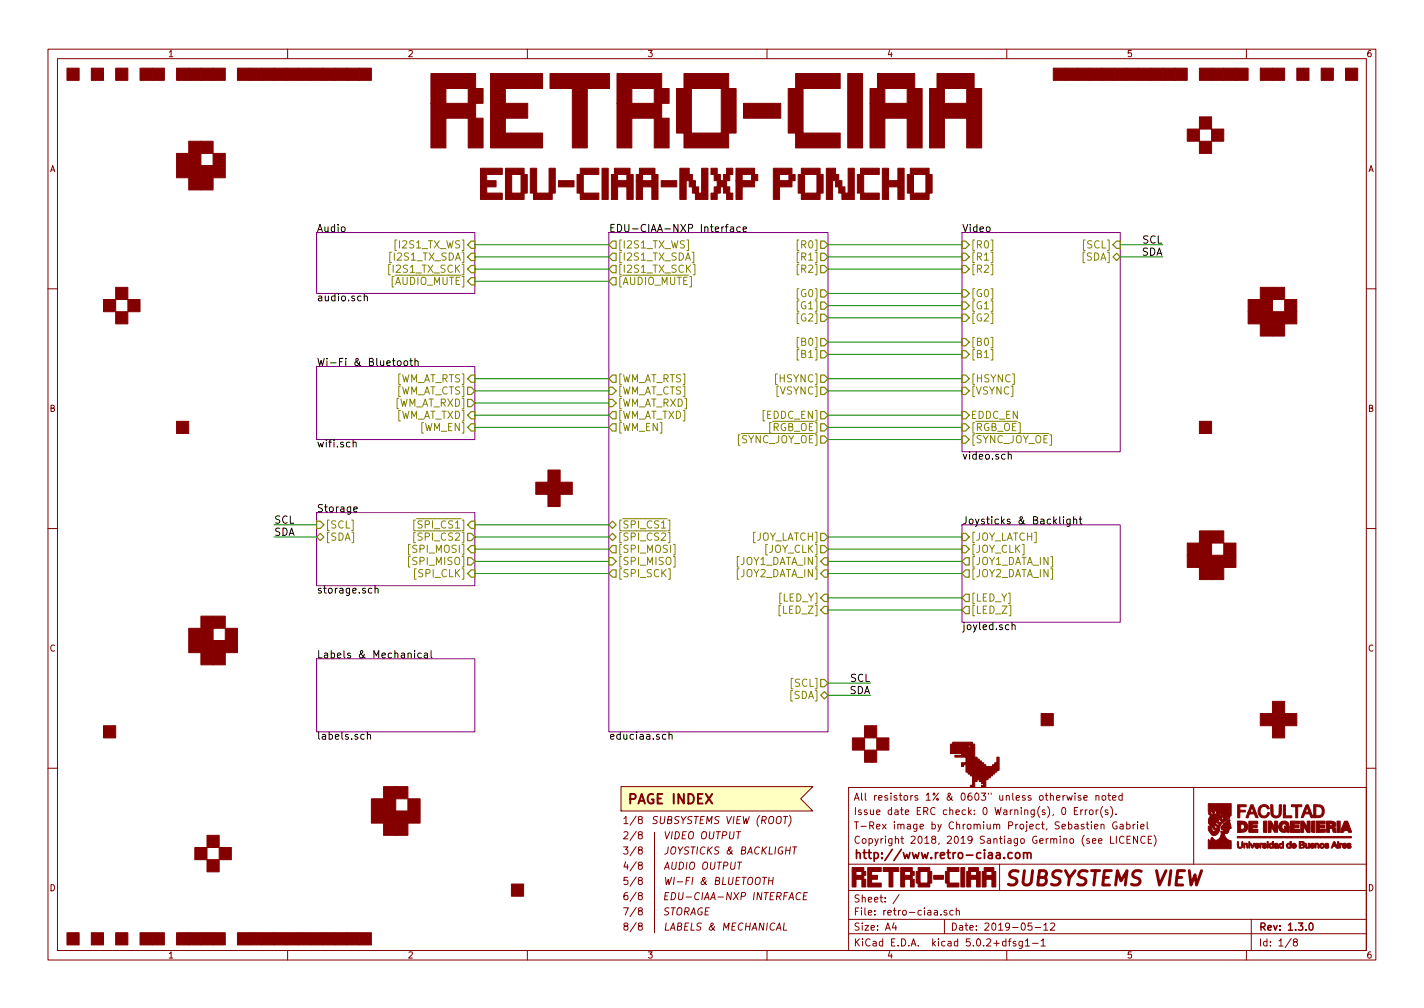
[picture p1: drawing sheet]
<svg xmlns="http://www.w3.org/2000/svg" width="297mm" height="210mm" viewBox="0 0 297 210" stroke-linecap="round" stroke-linejoin="round" font-family="sans-serif">
<g fill="none" stroke="#840000" stroke-width=".21">
<path d="M10 10.3h277v189.9h-277zM12 12.2h273v186.1h-273zM60 10.3v1.9M110 10.3v1.9M160 10.3v1.9M210 10.3v1.9M260 10.3v1.9M10 60.2h2M285 60.2h2M10 110.3h2M285 110.3h2M10 160.2h2"/>
<path d="M129.5 164.1h40l-2.5 2.5 2.5 2.6h-40zM136.5 173.6v21M165.4 176.7h.8M177 164.3h108v34h-108zM222.5 165.9l.3 1 .3-.7 .3 .7 .3-1M224.1 169.1h.5M224.2 165.4v.2M224.2 165.9v1M224.8 168.4h-.7v1.5h.7M225.5 166l-.4-.1-.2 .2v.3l.6 .1v.3h-.6M225.5 168.9v1M225.9 168.9l-.4 .3"/>
<path d="M226.1 166.4l.7-.1-.1-.3-.4-.1-.2 .2 .1 .7h.5M226.4 168.9v1M226.8 168.9l-.4 .3M227.3 169.1l.2-.2 .4 .2 .1 .5-.1 .2-.4 .1-.2-.1zM228.3 172.4l.7-.1v-.3l-.5-.1-.2 .2 .1 .7h.6M228.6 166.1l.2-.2 .4 .1v.9M228.6 165.9v1M228.7 168.9v1M229.1 168.9l-.4 .3M229.7 172.1l.2-.2 .3 .1 .1 .9M229.7 171.9v1M229.9 166.1l.2-.2 .5 .2 .1 .5-.2 .2-.4 .1-.2-.1z"/>
<path d="M230 168.2a1.71 1.71 0 0 0 0 2.3M231.1 169l-.4-.1-.2 .2 .1 .3 .5 .1v.3h-.6M231.1 165.9h.5M231.3 165.4v1.3l.3 .2M231.6 168.2a1.71 1.71 0 0 1 0 2.3M231.6 174.4v1.5h.8M232.1 166.4l.7-.1-.1-.3-.4-.1-.2 .2 .1 .7h.5M232.8 169.8v.1M232.9 174.4v1.5M232.9 171.5a.69 .69 0 0 0-.8 .7 .69 .69 0 0 0 .9 .6v-.5h-.3M233.7 172h.5l.1 .9M234.1 166l-.4-.1-.3 .3 .1 .6 .2 .1 .4-.1"/>
<path d="M234.1 165.4v1.5M234.3 172.3l-.5 .1-.2 .2 .2 .3 .5-.1M234.4 174.6a.59 .59 0 0 0-.7 0 .59 .59 0 0 0-.2 .7 .56 .56 0 0 0 .3 .5 .56 .56 0 0 0 .6 0M235 172l.4-.1 .3 .3v.6l-.3 .1-.4-.1M235 171.4v1.5M235.1 175.1h.5M235.8 174.4h-.7v1.5h.7M236.4 171.9v1M236.8 171.9l-.4 .3M237.3 171.4v.2M237.3 174.4v1.5l-.9-1.5v1.5M237.3 171.9v1"/>
<path d="M237.9 172.4l.8-.1-.1-.3-.4-.1-.3 .2 .1 .7h.6M238.9 174.6a.59 .59 0 0 0-.8 0 .59 .59 0 0 0-.2 .7 .56 .56 0 0 0 .3 .5 .56 .56 0 0 0 .7 0M239.3 171.4v1.3l.2 .2M239.5 175.1h.5M240.2 174.4h-.7v1.5h.7M240.7 174.2a1.71 1.71 0 0 1 0 2.3M249 164.3v16M285 160.2h2M60 198.3v1.9M110 198.3v1.9M138.7 186.9h.5M138.8 183l.2 1.5 .4-1.1 .1 1.1 .6-1.5"/>
<path d="M139.5 186.2h-.7l-.2 1.5h.7M160 198.3v1.9M160.4 183.7h.8M161.3 183l-.2 1.5M163.6 192.5l-.2 1.5h.7M167.6 186.9h.5M168.4 186.2h-.7l-.2 1.5h.7M177 194.8h108M177 191.8h108M177 185.7h108M177 180.3h108M186.5 192.5l-.4 1h1"/>
<path d="M186.8 193v1M187.6 186.6l-1.3 1.9M196.3 190.7v.2M197 191.8v3M197.5 190l-.4-.1-.2 .2 .1 .2 .5 .1v.4h-.6M198.8 190l-.4-.1-.3 .3 .1 .5 .2 .2 .4-.1M199.5 190l.2-.1 .4 .1v.9M199.5 189.4v1.5M210 198.3v1.9M210.3 196.3h.6M210.9 195.8l-.4 .3v1.2M211.9 196.4l-.4-.1-.2 .2 .1 .3 .5 .1v.4h-.6"/>
<path d="M213.3 196.3v1.3l-.3 .2h-.4M213.3 196.4l-.5-.1-.3 .3 .1 .6 .2 .1h.5M213.9 196.3l.4-.5v1.5M213.9 197.3h.9M215.2 192.5h-.7l-.1 .7h.8l.1 .2-.1 .5-.2 .1-.6-.1M215.4 196.8h1.1M215.9 193.5h1.2M217.2 196.3l.4-.5v1.5M217.2 197.3h.8M217.7 193l.5-.5v1.5M217.7 194h.9M219.2 192.7l.5-.2 .3 .5-.9 1h.9"/>
<path d="M260 198.3v1.9M261 191.8v6.5M269.3 195.8l-1.2 1.9M270.1 196.5l-.3-.4 .3-.3h.3l.2 .3v.2l-.7 .2-.1 .3v.4l.3 .1h.3l.2-.3v-.2l-.2-.3"/>
</g>
<path d="M273.2 192.7l.3-.2a.86 .86 0 0 1-.1 1.5l-.2-.1-.2-.4z" fill="none" stroke="#840000" stroke-width=".3"/>
<path d="M209.5 178.9v.2M211.1 177.9l-.5-.1-.3 .4 .1 .8h.7M211.9 178l.2-.2 .5 .2 .2 .7-.2 .3-.5 .1-.2-.2zM213.5 178l.3-.2 .4 .1 .1 1.2M213.5 177.8v1.3M214.3 178.1l.3-.3 .4 .1 .1 1.2" fill="none" stroke="#840000" stroke-width=".36"/>
<g fill="#840000" stroke="#840000" stroke-width=".21">
<path d="M255.3 171.7l.5-.1-.1-.1 .1-.2 .7-.3 .1 .2-.6 .3 .2 .4 .1-.4h.2l.1 .2a.9 .9 0 0 1 .1 1.1l-.3 .3a.7 .7 0 0 1-1 .7v.1a1.75 1.75 0 0 0 1.4 1.5v1.6h-4.8l.1-1.9 .2 .2 .4 .1-.1-.5 .3-.2a.93 .93 0 0 0 1 .6 .93 .93 0 0 0 .8-.9v-1.1l.4 .1 .2-.2a.57 .57 0 0 1-.6-.5 .57 .57 0 0 1 .4-.6z"/>
<path d="M258.2 175.5l.1 .2v.6a.34 .34 0 0 0 .4 .5 .34 .34 0 0 0 .3-.5l.1-.8a.79 .79 0 0 1 .1 1 .79 .79 0 0 1-1 .3l-.1-.7z"/>
<path d="M261.8 176a.45 .45 0 0 1 .6-.1 .45 .45 0 0 1 .2 .6h-.6l.3 .3 .3-.2a.47 .47 0 0 1-.7 .4 .47 .47 0 0 1-.1-.8h.6h-.6z"/>
<path d="M262.8 175.9h.5a.53 .53 0 0 1 .8 .3h-.5l.6 .2a.41 .41 0 0 1-.4 .6 .41 .41 0 0 1-.5-.4l.7 .1-.7-.6a.67 .67 0 0 0-.4 .8l-.1-.1z"/>
<path d="M264.8 176l.5-.1 .1-.3 .3-.1v1.4a.67 .67 0 0 1-1.1-.5h.3l.1 .3 .4-.1v-.4l-.2-.1-.3 .1v.2h-.3z"/>
<path d="M265.8 176a.49 .49 0 0 1 .7-.1 .49 .49 0 0 1 .1 .7l.2 .3-.3 .1a.62 .62 0 0 1-.8-.3h.5l.2-.2-.7 .2 .2-.3 .4-.2-.4 .1z"/>
<path d="M266.8 176.1l.7-.2v-.3l.2-.1v1.4a.68 .68 0 0 1-1-.5h.3l.2 .4a.31 .31 0 0 0 .3-.4 .31 .31 0 0 0-.4-.2l-.1 .2h-.3z"/>
<path d="M268.5 176l.6-.1v-.3l.3-.1v1a.46 .46 0 0 1-.3 .5 .46 .46 0 0 1-.6-.1l-.2-.5h.3l.3 .3 .2-.3-.3-.3-.2 .3h-.3z"/>
<path d="M269.5 176.1l.4-.2 .3 .1 .3 .5-.8 .1 .2 .2 .4-.2a.47 .47 0 0 1-.6 .3 .47 .47 0 0 1-.2-.7h.6l-.2-.1-.4 .1z"/>
<path d="M272.3 175.9l.2 .1 .1 .7a.68 .68 0 0 0 .3-.8h.2l.1 .2v.8h-.2a.47 .47 0 0 1-.6 0 .47 .47 0 0 1-.1-.6z"/>
<path d="M273.4 176.1a.46 .46 0 0 1 .6-.2 .46 .46 0 0 1 .2 .6l-.7 .1 .2 .2 .5-.2a.5 .5 0 0 1-.7 .3 .5 .5 0 0 1-.2-.7h.6l-.2-.1-.4 .1z"/>
<path d="M275.4 176a.52 .52 0 0 1 .8 .1 .52 .52 0 0 1-.2 .8 .52 .52 0 0 1-.7-.3v-.2h.2l.3 .4 .2-.4-.2-.3-.2 .1-.1 .2h-.2z"/>
<path d="M276.4 176h.7v.2h-.5a.47 .47 0 0 1 .5 .1 .47 .47 0 0 1 0 .6h-.5l-.2-.2v-.1l.3 .1 .3-.1a.46 .46 0 0 1-.5-.1 .46 .46 0 0 1-.1-.5z"/>
<path d="M280.1 176a.45 .45 0 0 1 .6-.1 .45 .45 0 0 1 .2 .6h-.6a.32 .32 0 0 0 .2 .2 .32 .32 0 0 0 .3-.1 .47 .47 0 0 1-.6 .4 .47 .47 0 0 1-.2-.8h.7l-.2-.1-.5 .1z"/>
<path d="M281 176a.43 .43 0 0 1 .5-.1 .43 .43 0 0 1 .3 .3h-.5a.47 .47 0 0 1 .4 .2 .47 .47 0 0 1 0 .5l-.7-.1v-.2l.4 .1h.2l-.6-.4z"/>
<path d="M259.4 175.9a.67 .67 0 0 1 .8 .2 .67 .67 0 0 1 0 .8l-.3-.8-.2 .1-.1 .7h-.1z"/>
<path d="M260.5 175.9h.2v.3l-.1 .7z"/>
<path d="M260.8 175.9l.2 .1 .2 .6 .2-.6 .3-.1-.4 1-.3-.2z"/>
<path d="M264.3 175.9l.3 .1v.8l-.2 .1-.1-.1z"/>
<path d="M271 175.5h.4a.47 .47 0 0 1 .6 .1 .47 .47 0 0 1 .1 .6 .48 .48 0 0 1 0 .6 .48 .48 0 0 1-.6 .1h-.5v-.4h.3a.33 .33 0 0 0 .3 .3 .33 .33 0 0 0 .3-.3l-.4-.2h-.2v.2h-.3v-.6l.4 .2 .4-.2-.3-.1-.5 .1z"/>
<path d="M274.3 175.9a.65 .65 0 0 1 .8 .2 .65 .65 0 0 1-.1 .8l-.1-.8-.3 .1-.1 .7h-.2z"/>
<path d="M278.2 175.6h.3l.5 1.2v-.9h.2l.1 1h-.6a.45 .45 0 0 0-.4-.4 .45 .45 0 0 0-.4 .4h-.2a.55 .55 0 0 1 .7-.6l-.1-.5-.1 .4h-.3z"/>
<path d="M279.4 175.9l.6 .1-.3 .3-.2 .6-.1-.1z"/>
<path d="M260.5 175.6h.2v.1h-.2z"/>
<path d="M264.3 175.6h.2v.1h-.2z"/>
<path d="M279 175.6h.2v.1h-.2z"/>
<path d="M258.1 174.5h23.8v.3h-23.8z"/>
<path d="M252 167.6h4.8v2.5a1.08 1.08 0 0 1-1.4-.1l-.8-.2h-.2v.3a1.31 1.31 0 0 1 1.3 .2l.8 .3a4.3 4.3 0 0 0-2 1.8 1.68 1.68 0 0 1-1.3 1.9 1.85 1.85 0 0 1-1.1-2l.7 .7a.34 .34 0 0 0 .3 .4 .34 .34 0 0 0 .4-.4h-.3l-.7-.6h.7a.38 .38 0 0 0 .4 .3 .38 .38 0 0 0 .4-.3l-.6-.3-.2 .3h-.7l-.4-.7h1.5a.38 .38 0 0 0 .3 .4 .38 .38 0 0 0 .5-.3l-.4-.1-.2-.3-.2 .3-1.5-.1v-.5h2a.35 .35 0 0 0 .3 .4 .35 .35 0 0 0 .4-.3h-.2l-.2-.4-.3 .3h-2l.1-.3h2.6a.27 .27 0 0 0 .3 0 .27 .27 0 0 0 .1-.3h-.3l-.1 .3h-2.6a1.68 1.68 0 0 1 1.8-1.1l.3-.4a.4 .4 0 0 0-.4-.5 .4 .4 0 0 0-.4 .4 .45 .45 0 0 0-.5-.3 .45 .45 0 0 0-.4 .5l-.6-.1z"/>
<path d="M258.2 171.2l.6 .1a1.21 1.21 0 0 1 1.5 1.1 1.21 1.21 0 0 1-1.5 1.2l-.6 .1v-1.8h.6v1.1a.58 .58 0 0 0 .8-.6 .58 .58 0 0 0-.8-.5h-.6z"/>
<path d="M260.5 171.3h1.8l.1 .6h-1.2l.1 .2h1l-.1 .6h-1v.3h1.2v.6h-1.9z"/>
<path d="M263.6 171.3h.6v2.3h-.6z"/>
<path d="M264.5 171.3h.6l.7 1.1 .1-1.1h.6v2.3a.73 .73 0 0 1-1-.6l-.3-.6-.1 1.2h-.6z"/>
<path d="M267.1 171.6a1.02 1.02 0 0 1 1-.3 1.02 1.02 0 0 1 .7 .8h-.4a.56 .56 0 0 0-.8-.1 .56 .56 0 0 0-.1 .8 .56 .56 0 0 0 .9 0h-.5v-.5h1.1l-.1 1.3-.5-.1a1.19 1.19 0 0 1-1.5-.3 1.19 1.19 0 0 1 .2-1.6z"/>
<path d="M269.2 171.3h1.9v.6h-1.2l.1 .2h1l-.1 .6h-1v.3h1.2v.6h-1.9z"/>
<path d="M271.3 171.3h.6l.7 1.2 .1-1.2h.6v2.3h-.6l-.8-1.3v1.3h-.6z"/>
<path d="M273.6 171.3h.7v2.3h-.7z"/>
<path d="M274.5 171.3h1.9v.6h-1.2l.1 .2h1v.6h-1.1v.3h1.3l-.1 .6h-1.9z"/>
<path d="M276.7 171.3h1a.74 .74 0 0 1 .8 .3 .74 .74 0 0 1-.1 .9l.3 1.1h-.6l-.2-.7-.6-.1v.8h-.6v-1.7h.6v.3h.5l.2-.2-.3-.1h-1z"/>
<path d="M278.9 171.3h.7v2.3h-.7z"/>
<path d="M280.4 171.3h.7l.8 2.2a.45 .45 0 0 1-.5 .1 .45 .45 0 0 1-.3-.4h-.1a.48 .48 0 0 0-.7 .4h-.7l.3-.9h1l-.1-.6-.2 .6h-.7z"/>
<path d="M262.8 168.1a1.09 1.09 0 0 1 1.2-.3 1.09 1.09 0 0 1 .7 .9h-.3a.85 .85 0 0 0-1.1-.4 .85 .85 0 0 0-.5 1.1 .83 .83 0 0 0 .8 .8 .83 .83 0 0 0 .9-.7h.2a1.19 1.19 0 0 1-1.4 1.1 1.19 1.19 0 0 1-.9-1.5z"/>
<path d="M265.1 167.8l.4 .1 .1 1a1.01 1.01 0 0 0 .3 1.2l.6 .1 .3-.3 .1-2 .4-.1v1a1.36 1.36 0 0 1-1 1.8 1.24 1.24 0 0 1-1.2-1.7z"/>
<path d="M258.2 167.9h1.7v.4h-1.3v.7h1.2v.4h-1.2v1.2h-.4z"/>
<path d="M260.9 167.9h.5l1 2.7-.4-.1-.3-.7h-1.1l-.3 .8-.4-.1 .4-1.1 1.2-.1-.3-.9-.4 1h-.5z"/>
<path d="M267.7 167.9h.4v2.3h1.4v.4h-1.8z"/>
<path d="M269.4 167.9h2.2v.4h-.9v2.3h-.4v-2.3h-.9z"/>
<path d="M272.4 168l.5-.1 1 2.5a.26 .26 0 0 1-.3 .2 .26 .26 0 0 1-.2-.2l-.3-.6h-1l-.1 .3a.38 .38 0 0 1-.2 .4 .38 .38 0 0 1-.4 0l.5-1.1h1.1l-.3-1-.4 1h-.4z"/>
<path d="M274 167.8l.7 .1a1.38 1.38 0 0 1 1.6 1.4 1.38 1.38 0 0 1-1.7 1.3h-.6v-.4h.5a1 1 0 0 0 1.3-.6 1 1 0 0 0-.6-1.3l-.7-.1v2h-.5z"/>
<path d="M252.1 169.5a.39 .39 0 0 1 .6 .2 .39 .39 0 0 1-.2 .5l-.4-.4z"/>
<path d="M252.9 169a.33 .33 0 0 1 .5 .3 .33 .33 0 0 1-.4 .4l-.2-.4z"/>
<path d="M253.7 169.1l.2-.2a.33 .33 0 0 1 .3 .4 .33 .33 0 0 1-.5 .2z"/>
<path d="M177.7 181h2.5v.8h.4v.8h-.4v.8h.4v1.6h-.8v-1.6h-1.2v1.6h-.9v-3.2h.9v.8h1.2v-.8h-2.1z"/>
<path d="M181 181h2.8v.8h-2v.8h1.2v.8h-1.2v.8h2v.8h-2.8z"/>
<path d="M184.2 181h3.3v.8h-1.2v3.2h-.9v-3.2h-1.2z"/>
<path d="M187.9 181h2.4v.8h.4v.8h-.4v.8h.4v1.6h-.8v-1.6h-1.2v1.6h-.8v-3.2h.8v.8h1.2v-.8h-2z"/>
<path d="M191.5 181h2.5v.8h.4v2.4h-.4v.8h-2.5v-.8h-.4v-2.4h.8v2.4h1.6v-2.4h-2z"/>
<path d="M197.6 181h2.4v.8h-2v2.4h2v.8h-2.4v-.8h-.4v-2.4h.4z"/>
<path d="M200.4 181h.8v4h-.8z"/>
<path d="M202.1 181h2v.8h.4v3.2h-.8v-1.6h-1.2v1.6h-.8v-3.2h.8v.8h1.2v-.8h-1.6z"/>
<path d="M205.3 181h2v.8h.4v3.2h-.8v-1.6h-1.2v1.6h-.8v-3.2h.8v.8h1.2v-.8h-1.6z"/>
<path d="M194.8 182.6h2v.8h-2z"/>
<path d="M155.1 21.6h7.8v3.1h-7.8z"/>
<path d="M176.8 15.3h3.1v15.6h-3.1z"/>
<path d="M114.7 15.3h12.5v3.2h-4.7v12.4h-3.1v-12.4h-4.7z"/>
<path d="M102.3 15.3h10.9v3.2h-7.8v3.1h4.7v3.1h-4.7v3.1h7.8v3.1h-10.9z"/>
<path d="M166 15.3h9.3v3.2h-7.8v9.3h7.8v3.1h-9.3v-3.1h-1.6v-9.3h1.6z"/>
<path d="M142.7 15.3h9.3v3.2h1.5v9.3h-1.5v3.1h-9.3v-3.1h7.7v-9.3h-6.2v9.3h-3.1v-9.3h1.6z"/>
<path d="M183 15.3h7.8v3.2h1.6v12.4h-3.2v-6.2h-4.6v6.2h-3.1v-9.3h7.7v-3.1h-4.6v3.1h-3.1v-3.1h1.5z"/>
<path d="M195.5 15.3h7.7v3.2h1.6v12.4h-3.1v-6.2h-4.7v6.2h-3.1v-9.3h7.8v-3.1h-4.7v3.1h-3.1v-3.1h1.6z"/>
<path d="M89.9 15.3h9.3v3.2h1.6v3.1h-1.6v3.1h1.6v6.2h-3.1v-6.2h-4.7v6.2h-3.1v-9.3h7.8v-3.1h-4.7v3.1h-3.1z"/>
<path d="M128.7 15.3h9.3v3.2h1.6v3.1h-1.6v3.1h1.6v6.2h-3.1v-6.2h-4.7v6.2h-3.1v-9.3h7.8v-3.1h-4.7v3.1h-3.1z"/>
<path d="M198.2 155.2h.5v-.4h4.2v.4h.4v.8h-.9v-.4h-.4v.4h1.3v1.9h.5v.4h.5v.4h.4v.4h.5v.4h.4v.4h1.4v-.4h.5v-.4h.4v-1.2h.5v2.8h-.5v.4h-.4v.4h-.5v.3h-.4v.4h-.5v.4h-.5v1.6h-.9v-.4h.5v-.4h-.5v-.4h-.4v-.4h-.5v.4h-.5v1.2h-.9v-.4h.5v-2h-.5v-.3h-.4v-.4h-.5v-1.6h-.5v.4h-.4v-.8h.9v-1.2h-2.3v-.3h1.4v-.4h-2.4z"/>
<path d="M219.7 14.2h2.5v2.6h-2.5z"/>
<path d="M222.2 14.2h2.6v2.6h-2.6z"/>
<path d="M224.8 14.2h2.5v2.6h-2.5z"/>
<path d="M227.3 14.2h2.6v2.6h-2.6z"/>
<path d="M229.9 14.2h2.5v2.6h-2.5z"/>
<path d="M232.4 14.2h2.5v2.6h-2.5z"/>
<path d="M234.9 14.2h2.6v2.6h-2.6z"/>
<path d="M237.5 14.2h2.5v2.6h-2.5z"/>
<path d="M240 14.2h2.6v2.6h-2.6z"/>
<path d="M242.6 14.2h2.5v2.6h-2.5z"/>
<path d="M245.1 14.2h2.5v2.6h-2.5z"/>
<path d="M250.2 14.2h2.5v2.6h-2.5z"/>
<path d="M252.7 14.2h2.6v2.6h-2.6z"/>
<path d="M255.3 14.2h2.5v2.6h-2.5z"/>
<path d="M257.8 14.2h2.5v2.6h-2.5z"/>
<path d="M262.9 14.2h2.5v2.6h-2.5z"/>
<path d="M265.4 14.2h2.6v2.6h-2.6z"/>
<path d="M270.5 14.2h2.5v2.6h-2.5z"/>
<path d="M280.7 14.2h2.5v2.6h-2.5z"/>
<path d="M275.6 14.2h2.5v2.6h-2.5z"/>
<path d="M262.9 62.5h2.5v2.5h-2.5z"/>
<path d="M262.9 65h2.5v2.6h-2.5z"/>
<path d="M265.4 65h2.6v2.6h-2.6z"/>
<path d="M262.9 59.9h2.5v2.6h-2.5z"/>
<path d="M262.9 67.6h2.5v2.5h-2.5z"/>
<path d="M260.3 62.5h2.6v2.5h-2.6z"/>
<path d="M260.3 65h2.6v2.6h-2.6z"/>
<path d="M265.4 59.9h2.6v2.6h-2.6z"/>
<path d="M268 62.5h2.5v2.5h-2.5z"/>
<path d="M268 65h2.5v2.6h-2.5z"/>
<path d="M265.4 67.6h2.6v2.5h-2.6z"/>
<path d="M39.4 32h2.5v2.5h-2.5z"/>
<path d="M39.4 34.5h2.5v2.6h-2.5z"/>
<path d="M41.9 34.5h2.5v2.6h-2.5z"/>
<path d="M39.4 29.5h2.5v2.5h-2.5z"/>
<path d="M39.4 37.1h2.5v2.5h-2.5z"/>
<path d="M36.8 32h2.6v2.5h-2.6z"/>
<path d="M36.8 34.5h2.6v2.6h-2.6z"/>
<path d="M41.9 29.5h2.5v2.5h-2.5z"/>
<path d="M44.4 32h2.6v2.5h-2.6z"/>
<path d="M44.4 34.5h2.6v2.6h-2.6z"/>
<path d="M41.9 37.1h2.5v2.5h-2.5z"/>
<path d="M41.9 131.1h2.5v2.5h-2.5z"/>
<path d="M41.9 133.6h2.5v2.5h-2.5z"/>
<path d="M44.4 133.6h2.6v2.5h-2.6z"/>
<path d="M41.9 128.5h2.5v2.6h-2.5z"/>
<path d="M41.9 136.1h2.5v2.6h-2.5z"/>
<path d="M39.4 131.1h2.5v2.5h-2.5z"/>
<path d="M39.4 133.6h2.5v2.5h-2.5z"/>
<path d="M44.4 128.5h2.6v2.6h-2.6z"/>
<path d="M47 131.1h2.5v2.5h-2.5z"/>
<path d="M47 133.6h2.5v2.5h-2.5z"/>
<path d="M44.4 136.1h2.6v2.6h-2.6z"/>
<path d="M24.1 65h2.6v2.6h-2.6z"/>
<path d="M24.1 59.9h2.6v2.6h-2.6z"/>
<path d="M21.6 62.5h2.5v2.5h-2.5z"/>
<path d="M26.7 62.5h2.5v2.5h-2.5z"/>
<path d="M250.2 29.5h2.5v2.5h-2.5z"/>
<path d="M250.2 24.4h2.5v2.5h-2.5z"/>
<path d="M247.6 26.9h2.6v2.6h-2.6z"/>
<path d="M252.7 26.9h2.6v2.6h-2.6z"/>
<path d="M265.4 151.4h2.6v2.5h-2.6z"/>
<path d="M265.4 148.8h2.6v2.6h-2.6z"/>
<path d="M265.4 146.3h2.6v2.5h-2.6z"/>
<path d="M262.9 148.8h2.5v2.6h-2.5z"/>
<path d="M268 148.8h2.5v2.6h-2.5z"/>
<path d="M36.8 87.9h2.6v2.5h-2.6z"/>
<path d="M21.6 151.4h2.5v2.5h-2.5z"/>
<path d="M106.7 184.4h2.5v2.5h-2.5z"/>
<path d="M250.2 87.9h2.5v2.5h-2.5z"/>
<path d="M74.9 194.6h2.6v2.5h-2.6z"/>
<path d="M72.4 194.6h2.5v2.5h-2.5z"/>
<path d="M69.8 194.6h2.6v2.5h-2.6z"/>
<path d="M67.3 194.6h2.5v2.5h-2.5z"/>
<path d="M64.8 194.6h2.5v2.5h-2.5z"/>
<path d="M62.2 194.6h2.6v2.5h-2.6z"/>
<path d="M59.7 194.6h2.5v2.5h-2.5z"/>
<path d="M57.1 194.6h2.6v2.5h-2.6z"/>
<path d="M54.6 194.6h2.5v2.5h-2.5z"/>
<path d="M52.1 194.6h2.5v2.5h-2.5z"/>
<path d="M49.5 194.6h2.6v2.5h-2.6z"/>
<path d="M44.4 194.6h2.6v2.5h-2.6z"/>
<path d="M41.9 194.6h2.5v2.5h-2.5z"/>
<path d="M39.4 194.6h2.5v2.5h-2.5z"/>
<path d="M36.8 194.6h2.6v2.5h-2.6z"/>
<path d="M31.7 194.6h2.6v2.5h-2.6z"/>
<path d="M29.2 194.6h2.5v2.5h-2.5z"/>
<path d="M24.1 194.6h2.6v2.5h-2.6z"/>
<path d="M14 194.6h2.5v2.5h-2.5z"/>
<path d="M19 194.6h2.6v2.5h-2.6z"/>
<path d="M217.2 148.8h2.5v2.6h-2.5z"/>
<path d="M74.9 14.2h2.6v2.6h-2.6z"/>
<path d="M72.4 14.2h2.5v2.6h-2.5z"/>
<path d="M69.8 14.2h2.6v2.6h-2.6z"/>
<path d="M67.3 14.2h2.5v2.6h-2.5z"/>
<path d="M64.8 14.2h2.5v2.6h-2.5z"/>
<path d="M62.2 14.2h2.6v2.6h-2.6z"/>
<path d="M59.7 14.2h2.5v2.6h-2.5z"/>
<path d="M57.1 14.2h2.6v2.6h-2.6z"/>
<path d="M54.6 14.2h2.5v2.6h-2.5z"/>
<path d="M52.1 14.2h2.5v2.6h-2.5z"/>
<path d="M49.5 14.2h2.6v2.6h-2.6z"/>
<path d="M44.4 14.2h2.6v2.6h-2.6z"/>
<path d="M41.9 14.2h2.5v2.6h-2.5z"/>
<path d="M39.4 14.2h2.5v2.6h-2.5z"/>
<path d="M36.8 14.2h2.6v2.6h-2.6z"/>
<path d="M31.7 14.2h2.6v2.6h-2.6z"/>
<path d="M29.2 14.2h2.5v2.6h-2.5z"/>
<path d="M24.1 14.2h2.6v2.6h-2.6z"/>
<path d="M14 14.2h2.5v2.6h-2.5z"/>
<path d="M19 14.2h2.6v2.6h-2.6z"/>
<path d="M80 166.6h2.5v2.6h-2.5z"/>
<path d="M80 169.2h2.5v2.5h-2.5z"/>
<path d="M82.5 169.2h2.6v2.5h-2.6z"/>
<path d="M80 164.1h2.5v2.5h-2.5z"/>
<path d="M80 171.7h2.5v2.5h-2.5z"/>
<path d="M77.5 166.6h2.5v2.6h-2.5z"/>
<path d="M77.5 169.2h2.5v2.5h-2.5z"/>
<path d="M82.5 164.1h2.6v2.5h-2.6z"/>
<path d="M85.1 166.6h2.5v2.6h-2.5z"/>
<path d="M85.1 169.2h2.5v2.5h-2.5z"/>
<path d="M82.5 171.7h2.6v2.5h-2.6z"/>
<path d="M43.2 179.3h2.5v2.6h-2.5z"/>
<path d="M43.2 174.2h2.5v2.6h-2.5z"/>
<path d="M40.6 176.8h2.6v2.5h-2.6z"/>
<path d="M45.7 176.8h2.6v2.5h-2.6z"/>
<path d="M180.3 156.5h2.6v2.5h-2.6z"/>
<path d="M180.3 151.4h2.6v2.5h-2.6z"/>
<path d="M177.8 153.9h2.5v2.6h-2.5z"/>
<path d="M182.9 153.9h2.5v2.6h-2.5z"/>
<path d="M250.2 113.3h2.5v2.5h-2.5z"/>
<path d="M250.2 115.8h2.5v2.6h-2.5z"/>
<path d="M252.7 115.8h2.6v2.6h-2.6z"/>
<path d="M250.2 110.7h2.5v2.6h-2.5z"/>
<path d="M250.2 118.4h2.5v2.5h-2.5z"/>
<path d="M247.6 113.3h2.6v2.5h-2.6z"/>
<path d="M247.6 115.8h2.6v2.6h-2.6z"/>
<path d="M252.7 110.7h2.6v2.6h-2.6z"/>
<path d="M255.3 113.3h2.5v2.5h-2.5z"/>
<path d="M255.3 115.8h2.5v2.6h-2.5z"/>
<path d="M252.7 118.4h2.6v2.5h-2.6z"/>
<path d="M114.3 103.1h2.5v2.6h-2.5z"/>
<path d="M114.3 100.6h2.5v2.5h-2.5z"/>
<path d="M114.3 98h2.5v2.6h-2.5z"/>
<path d="M111.8 100.6h2.5v2.5h-2.5z"/>
<path d="M116.8 100.6h2.6v2.5h-2.6z"/>
<path d="M116.5 37.7h3.2v1.3h-3.2z"/>
<path d="M125.6 35.1h1.3v6.5h-1.3z"/>
<path d="M137.9 37.7h3.3v1.3h-3.3z"/>
<path d="M100.2 35.1h4.6v1.3h-3.3v1.3h2v1.3h-2v1.3h3.3v1.3h-4.6z"/>
<path d="M110.6 35.1h1.3v5.2h2.6v-5.2h1.3v5.2h-.6v1.3h-3.9v-1.3h-.7z"/>
<path d="M121 35.1h3.9v1.3h-3.2v3.9h3.2v1.3h-3.9v-1.3h-.6v-3.9h.6z"/>
<path d="M179.5 35.1h3.9v1.3h-3.2v3.9h3.2v1.3h-3.9v-1.3h-.7v-3.9h.7z"/>
<path d="M184 35.1h1.3v2.6h2v-2.6h1.3v6.5h-1.3v-2.6h-2v2.6h-1.3z"/>
<path d="M105.4 35.1h3.9v1.3h.7v3.9h-.7v1.3h-3.9v-1.3h3.3v-3.9h-2v3.9h-1.3z"/>
<path d="M153.5 35.1h3.9v1.3h.7v1.3h-.7v1.3h-2.6v2.6h-1.3v-3.9h3.3v-1.3h-2v1.3h-1.3z"/>
<path d="M161.3 35.1h3.9v1.3h.7v1.3h-.7v1.3h-2.6v2.6h-1.3v-3.9h3.3v-1.3h-2v1.3h-1.3z"/>
<path d="M167.2 35.1h3.9v1.3h.6v3.9h-.6v1.3h-3.9v-1.3h3.2v-3.9h-2.6v3.9h-1.3v-3.9h.7z"/>
<path d="M189.9 35.1h3.9v1.3h.6v3.9h-.6v1.3h-3.9v-1.3h3.2v-3.9h-2.5v3.9h-1.3v-3.9h.6z"/>
<path d="M128.2 35.1h3.2v1.3h.7v5.2h-1.3v-2.6h-2v2.6h-1.3v-3.9h3.3v-1.3h-2v1.3h-1.3v-1.3h.7z"/>
<path d="M133.4 35.1h3.2v1.3h.7v5.2h-1.3v-2.6h-2v2.6h-1.3v-3.9h3.3v-1.3h-2v1.3h-1.3v-1.3h.7z"/>
<path d="M141.8 35.1h2v1.3h.6v1.3h.7v1.3h.6v1.3h.7v-5.2h1.3v6.5h-2.6v-1.3h-.7v-1.3h-.6v-1.3h-.7v3.9h-1.3z"/>
<path d="M172.4 35.1h1.9v1.3h.7v1.3h.6v1.3h.7v1.3h.6v-5.2h1.3v6.5h-2.6v-1.3h-.6v-1.3h-.7v-1.3h-.6v3.9h-1.3z"/>
<path d="M148.3 35.1h1.3v1.3h.7v1.3h.6v-1.3h.7v-1.3h1.3v1.3h-.7v1.3h-.6v1.3h.6v1.3h.7v1.3h-1.3v-1.3h-.7v-1.3h-.6v1.3h-.7v1.3h-1.3v-1.3h.7v-1.3h.6v-1.3h-.6v-1.3h-.7z"/>
</g>
<path d="M66 48.5h33.1v12.7h-33.1zM127 48.5h45.7v104.1h-45.7zM200.7 48.5h33v45.7h-33zM66 76.4h33.1v15.3h-33.1zM66 106.9h33.1v15.3h-33.1zM200.7 109.5h33v20.3h-33zM66 137.4h33.1v15.2h-33.1z" fill="none" stroke="#840084" stroke-width=".21"/>
<g fill="none" stroke="#000" stroke-width=".21">
<path d="M151.3 47.3h.6M151.9 46.8l-.4 .2v1.3M152.4 47.4h.6v.9M153 47.7h-.5l-.2 .2 .2 .4h.5M154.4 47.4l-.4-.1-.3 .3 .1 .7h.6M155 47.8l.7-.1v-.3l-.5-.1-.2 .2 .1 .8h.6M76 61.9l.2-.2 .4 .1v1M76 61.2v1.6M82.9 75.4l.3-.1 .4 .1 .1 .6-.2 .2-.3 .1-.3-.2zM84.3 75.4l.2-.1 .5 .1v.6l-.1 .2-.4 .1-.2-.2zM85.5 75.3h.6M85.7 74.7v1.3l.4 .3"/>
<path d="M86.6 75.4l.2-.1h.3l.1 1M86.6 74.7v1.6M73.7 92.3l.2-.1 .3 .1 .1 .9M73.7 91.7v1.5M210.3 94.9l.2-.1h.4v1M210.3 94.3v1.5M73.8 106.2l.7-.1-.1-.3-.4-.1-.2 .2 .1 .8h.5M221.1 107.8v1.3l.2 .2M221.8 107.8v.1M221.8 108.3v1M223.2 108.3v1.2l-.3 .3-.3-.1M223.2 108.4l-.4-.1-.3 .3 .1 .6h.6"/>
<path d="M224 108.4l.2-.1 .3 .1 .1 .9M224 107.8v1.5M225.1 108.3h.6M225.3 107.8v1.3l.4 .2M78.2 122.8l.2-.1 .4 .1 .1 .9M78.2 122.2v1.5M86.5 135.7v.1M86.5 136.2v1M87.9 136.3l-.4-.1-.4 .3 .2 .7h.6M88.5 136.3h.6l.1 .9M89.2 136.6h-.5l-.2 .2 .2 .4h.5M89.9 135.7v1.3l.2 .2"/>
<path d="M211.1 130.4l.2-.1 .4 .1 .1 .9M211.1 129.8v1.5M76.6 153.3l.2-.1 .4 .1 .1 .9M76.6 152.7v1.5M139.5 153.3l.3-.1 .3 .1 .1 .9M139.5 152.7v1.5"/>
</g>
<g fill="none" stroke="#848400" stroke-width=".21">
<path d="M81.5 55.1h-.4v2.2h.4M81.7 52.6h-.4v2.2h.4M82.8 50.1h-.4v2.1h.4M143.3 50.1h.3v2.1h-.3M144.4 52.6h.3v2.2h-.3M144.6 55.1h.4v2.2h-.4M206.7 55.1h.4v2.2h-.4M206.7 52.6h.4v2.2h-.4M206.7 50.1h.4v2.1h-.4M206.7 65.3h.4v2.2h-.4M206.7 62.8h.4v2.1h-.4M206.7 60.2h.4v2.2h-.4"/>
<path d="M206.7 72.9h.4v2.2h-.4M206.7 70.4h.4v2.2h-.4M85.6 113.6h-.4v2.1h.4M85.6 116.1h-.4v2.2h.4M86.7 108.5h-.4v2.2h.4M86.7 111h-.4v2.2h.4M139.4 108.5h.3v2.2h-.3M139.4 111h.3v2.2h-.3M139.4 118.6h.4v2.2h-.4M140.5 113.6h.3v2.1h-.3M140.5 116.1h.3v2.2h-.3M210.5 126.3h.3v2.1h-.3"/>
</g>
<g fill="none" stroke="#848400" stroke-width=".25">
<path d="M98.3 50.3h.8v1.5h-.8l-.8-.8zM98.3 52.8h.8v1.6h-.8l-.8-.8zM98.3 55.4h.8v1.5h-.8l-.8-.8zM98.3 57.9h.8v1.5h-.8l-.8-.7zM127 51l.8-.7h.7v1.5h-.7zM127.8 52.8h.7v1.6h-.7l-.8-.8zM127.8 55.4h.7v1.5h-.7l-.8-.8zM127.8 57.9h.7v1.5h-.7l-.8-.7zM171.2 55.4h.8l.7 .7-.7 .8h-.8zM171.2 50.3h.8l.7 .7-.7 .8h-.8zM171.2 52.8h.8l.7 .8-.7 .8h-.8zM200.7 55.4h.7l.8 .7-.8 .8h-.7z"/>
<path d="M200.7 52.8h.7l.8 .8-.8 .8h-.7zM200.7 50.3h.7l.8 .7-.8 .8h-.7zM232.2 51l.7-.7h.8v1.5h-.8zM232.2 53.6l.7-.8 .8 .8-.8 .8zM98.3 78.2h.8v1.6h-.8l-.8-.8zM127.8 78.2h.7v1.6h-.7l-.8-.8zM171.2 78.2h.8l.7 .8-.7 .8h-.8zM171.2 65.5h.8l.7 .8-.7 .8h-.8zM171.2 70.6h.8l.7 .8-.7 .7h-.8zM171.2 73.1h.8l.7 .8-.7 .8h-.8zM171.2 60.4h.8l.7 .8-.7 .8h-.8zM171.2 63h.8l.7 .7-.7 .8h-.8z"/>
<path d="M200.7 65.5h.7l.8 .8-.8 .8h-.7zM200.7 63h.7l.8 .7-.8 .8h-.7zM200.7 60.4h.7l.8 .8-.8 .8h-.7zM200.7 73.1h.7l.8 .8-.8 .8h-.7zM200.7 70.6h.7l.8 .8-.8 .7h-.7zM200.7 78.2h.7l.8 .8-.8 .8h-.7zM97.5 80.8h.8l.8 .7-.8 .8h-.8zM97.5 83.3h.8l.8 .8-.8 .7h-.8zM98.3 85.8h.8v1.6h-.8l-.8-.8zM98.3 88.4h.8v1.5h-.8l-.8-.8zM127 80.8h.8l.7 .7-.7 .8h-.8zM127 83.3h.8l.7 .8-.7 .7h-.8z"/>
<path d="M127.8 85.8h.7v1.6h-.7l-.8-.8zM127.8 88.4h.7v1.5h-.7l-.8-.8zM171.2 80.8h.8l.7 .7-.7 .8h-.8zM171.2 90.9h.8l.7 .8-.7 .8h-.8zM171.2 88.4h.8l.7 .7-.7 .8h-.8zM171.2 85.8h.8l.7 .8-.7 .8h-.8zM200.7 80.8h.7l.8 .7-.8 .8h-.7zM200.7 85.8h.7l.8 .8-.8 .8h-.7zM200.7 88.4h.7l.8 .7-.8 .8h-.7zM200.7 90.9h.7l.8 .8-.8 .8h-.7zM66 108.7h.8l.8 .8-.8 .7h-.8zM66.8 111.2l.8 .8-.8 .8-.8-.8z"/>
<path d="M97.5 111.2h.8l.8 .8-.8 .8h-.8zM97.5 116.3h.8l.8 .8-.8 .8h-.8zM98.3 108.7h.8v1.5h-.8l-.8-.7zM98.3 113.8h.8v1.5h-.8l-.8-.8zM98.3 118.9h.8v1.5h-.8l-.8-.8zM127 112l.8-.8 .7 .8-.7 .8zM127 116.3h.8l.7 .8-.7 .8h-.8zM127.8 108.7l.7 .8-.7 .7-.8-.7zM127.8 113.8h.7v1.5h-.7l-.8-.8zM127.8 118.9h.7v1.5h-.7l-.8-.8zM171.2 111.2h.8l.7 .8-.7 .8h-.8zM171.2 113.8h.8l.7 .7-.7 .8h-.8z"/>
<path d="M172 116.3h.7v1.6h-.7l-.8-.8zM172 118.9h.7v1.5h-.7l-.8-.8zM200.7 111.2h.7l.8 .8-.8 .8h-.7zM200.7 113.8h.7l.8 .7-.8 .8h-.7zM201.4 116.3h.8v1.6h-.8l-.7-.8zM201.4 118.9h.8v1.5h-.8l-.7-.8zM171.2 124.7l.8-.8h.7v1.6h-.7zM172 126.5h.7v1.5h-.7l-.8-.8zM200.7 127.2l.7-.7h.8v1.5h-.8zM201.4 123.9h.8v1.6h-.8l-.7-.8zM171.2 145l.8-.7 .7 .7-.7 .8zM171.2 141.7h.8l.7 .8-.7 .8h-.8z"/>
</g>
<g fill="none" stroke="#008400" stroke-width=".21">
<path d="M99.1 51h27.9M99.1 53.6h27.9M99.1 56.1h27.9M99.1 58.7h27.9M172.7 51h28M172.7 53.6h28M172.7 56.1h28M233.7 51h8.9M233.7 53.6h8.9M99.1 79h27.9M172.7 61.2h28M172.7 63.7h28"/>
<path d="M172.7 66.3h28M172.7 79h28M172.7 71.4h28M172.7 73.9h28M99.1 86.6h27.9M99.1 89.1h27.9M99.1 81.5h27.9M99.1 84.1h27.9M172.7 86.6h28M172.7 89.1h28M172.7 91.7h28M172.7 81.5h28"/>
<path d="M57.1 112h8.9M57.1 109.5h8.9M99.1 112h27.9M99.1 114.5h27.9M99.1 117.1h27.9M99.1 119.6h27.9M99.1 109.5h27.9M172.7 112h28M172.7 114.5h28M172.7 117.1h28M172.7 119.6h28M172.7 124.7h28"/>
<path d="M172.7 127.2h28M172.7 142.5h8.9M172.7 145h8.9"/>
</g>
<path d="M129.5 164.1h40l-2.5 2.5 2.5 2.6h-40z" fill="#ffffc2" stroke="#ffffc2" stroke-width=".21"/>
<text font-size="4.2" fill="#840000" x="209.3" y="184.8">SUBSYSTEMS VIEW</text>
<text font-size="2.8" fill="#840000" x="131.3" y="167.7">PAGE INDEX</text>
<text font-size="2.5" fill="#840000" x="178" y="179.1">http://www.retro-ciaa.com</text>
<g font-size="2.1">
<text x="66" y="48.4">Audio</text>
<text x="127" y="48.4">EDU-CIAA-NXP Interface</text>
<text x="200.7" y="48.4">Video</text>
<text x="238.1" y="53.3">SDA</text>
<text x="238.3" y="50.8">SCL</text>
<text x="66" y="62.8">audio.sch</text>
<text x="66" y="76.3">Wi-Fi &amp; Bluetooth</text>
<text x="66" y="93.3">wifi.sch</text>
<text x="200.7" y="95.9">video.sch</text>
<text x="66" y="106.8">Storage</text>
<text x="57.1" y="109.2">SCL</text>
<text x="57.1" y="111.8">SDA</text>
<text x="200.7" y="109.4">Joysticks &amp; Backlight</text>
<text x="66" y="123.8">storage.sch</text>
<text x="200.7" y="131.4">joyled.sch</text>
<text x="66" y="137.3">Labels &amp; Mechanical</text>
<text x="177.4" y="142.2">SCL</text>
<text x="177.1" y="144.8">SDA</text>
<text x="66" y="154.3">labels.sch</text>
<text x="127" y="154.3">educiaa.sch</text>
</g>
<g font-size="2.1" fill="#848400">
<text x="83" y="51.8">[I2S1_TX_WS]</text>
<text x="128.8" y="51.8">[I2S1_TX_WS]</text>
<text x="166.8" y="51.8">[R0]</text>
<text x="202.4" y="51.8">[R0]</text>
<text x="226.2" y="51.8">[SCL]</text>
<text x="81.8" y="59.4">[AUDIO_MUTE]</text>
<text x="81.9" y="54.4">[I2S1_TX_SDA]</text>
<text x="81.9" y="56.9">[I2S1_TX_SCK]</text>
<text x="128.8" y="54.4">[I2S1_TX_SDA]</text>
<text x="128.8" y="56.9">[I2S1_TX_SCK]</text>
<text x="128.8" y="59.4">[AUDIO_MUTE]</text>
<text x="166.8" y="56.9">[R2]</text>
<text x="166.8" y="54.4">[R1]</text>
<text x="202.4" y="56.9">[R2]</text>
<text x="202.4" y="54.4">[R1]</text>
<text x="226" y="54.4">[SDA]</text>
<text x="166.7" y="62">[G0]</text>
<text x="166.7" y="64.5">[G1]</text>
<text x="202.4" y="64.5">[G1]</text>
<text x="202.4" y="62">[G0]</text>
<text x="166.7" y="67.1">[G2]</text>
<text x="202.4" y="67.1">[G2]</text>
<text x="166.8" y="72.1">[B0]</text>
<text x="166.8" y="74.7">[B1]</text>
<text x="202.4" y="74.7">[B1]</text>
<text x="202.4" y="72.1">[B0]</text>
<text x="82.7" y="79.8">[WM_AT_RTS]</text>
<text x="82.7" y="82.3">[WM_AT_CTS]</text>
<text x="128.8" y="79.8">[WM_AT_RTS]</text>
<text x="128.8" y="82.3">[WM_AT_CTS]</text>
<text x="162.1" y="79.8">[HSYNC]</text>
<text x="162.2" y="82.3">[VSYNC]</text>
<text x="202.4" y="82.3">[VSYNC]</text>
<text x="202.4" y="79.8">[HSYNC]</text>
<text x="82.4" y="84.8">[WM_AT_RXD]</text>
<text x="82.7" y="87.4">[WM_AT_TXD]</text>
<text x="88" y="89.9">[WM_EN]</text>
<text x="128.8" y="87.4">[WM_AT_TXD]</text>
<text x="128.8" y="84.8">[WM_AT_RXD]</text>
<text x="128.8" y="89.9">[WM_EN]</text>
<text x="159.4" y="87.4">[EDDC_EN]</text>
<text x="160.6" y="89.9">[RGB_OE]</text>
<text x="202.4" y="87.4">EDDC_EN</text>
<text x="202.4" y="89.9">[RGB_OE]</text>
<text x="153.9" y="92.5">[SYNC_JOY_OE]</text>
<text x="202.4" y="92.5">[SYNC_JOY_OE]</text>
<text x="67.8" y="110.2">[SCL]</text>
<text x="67.8" y="112.8">[SDA]</text>
<text x="87.1" y="110.2">[SPI_CS1]</text>
<text x="87.1" y="112.8">[SPI_CS2]</text>
<text x="128.8" y="110.2">[SPI_CS1]</text>
<text x="128.8" y="112.8">[SPI_CS2]</text>
<text x="156.9" y="112.8">[JOY_LATCH]</text>
<text x="202.4" y="112.8">[JOY_LATCH]</text>
<text x="85.9" y="115.3">[SPI_MOSI]</text>
<text x="85.9" y="117.9">[SPI_MISO]</text>
<text x="128.8" y="115.3">[SPI_MOSI]</text>
<text x="128.8" y="117.9">[SPI_MISO]</text>
<text x="153.7" y="117.9">[JOY1_DATA_IN]</text>
<text x="159.7" y="115.3">[JOY_CLK]</text>
<text x="202.4" y="115.3">[JOY_CLK]</text>
<text x="202.4" y="117.9">[JOY1_DATA_IN]</text>
<text x="86.9" y="120.4">[SPI_CLK]</text>
<text x="128.8" y="120.4">[SPI_SCK]</text>
<text x="153.7" y="120.4">[JOY2_DATA_IN]</text>
<text x="162.7" y="125.5">[LED_Y]</text>
<text x="202.4" y="125.5">[LED_Y]</text>
<text x="202.4" y="120.4">[JOY2_DATA_IN]</text>
<text x="162.8" y="128">[LED_Z]</text>
<text x="202.4" y="128">[LED_Z]</text>
<text x="165.3" y="143.3">[SCL]</text>
<text x="165" y="145.8">[SDA]</text>
</g>
<g font-size="2.1" fill="#840000">
<text x="178" y="167">All resistors 1% &amp; 0603&quot; unless otherwise noted</text>
<text x="130.6" y="171.9">1/8</text>
<text x="136.6" y="171.9">SUBSYSTEMS VIEW (ROOT)</text>
<text x="178" y="170">Issue date ERC check: 0 Warning(s), 0 Error(s).</text>
<text x="178" y="173">T-Rex image by Chromium Project, Sebastien Gabriel</text>
<text x="130.6" y="175.1">2/8</text>
<text x="130.6" y="178.2">3/8</text>
<text x="138.8" y="175.1">VIDEO OUTPUT</text>
<text x="139.1" y="178.2">JOYSTICKS &amp; BACKLIGHT</text>
<text x="178" y="176">Copyright 2018, 2019 Santiago Germino (see LICENCE)</text>
<text x="130.6" y="181.4">4/8</text>
<text x="130.6" y="184.6">5/8</text>
<text x="138.8" y="181.4">AUDIO OUTPUT</text>
<text x="139.7" y="184.6">WI-FI &amp; BLUETOOTH</text>
<text x="130.6" y="187.8">6/8</text>
<text x="130.6" y="190.9">7/8</text>
<text x="138.2" y="190.9">STORAGE</text>
<text x="139.7" y="187.8">EDU-CIAA-NXP INTERFACE</text>
<text x="178" y="191">File: retro-ciaa.sch</text>
<text x="178" y="188.2">Sheet: /</text>
<text x="130.6" y="194.1">8/8</text>
<text x="139" y="194.1">LABELS &amp; MECHANICAL</text>
<text x="178" y="197.4">KiCad E.D.A. kicad 5.0.2+dfsg1-1</text>
<text x="178" y="194.1">Size: A4</text>
<text x="198.2" y="194.1">Date: 2019-05-12</text>
<text x="262.5" y="194.1">Rev: 1.3.0</text>
<text x="262.5" y="197.4">Id: 1/8</text>
</g>
<g font-size="1.8" fill="#840000">
<text x="35" y="11.9">1</text>
<text x="85" y="11.9">2</text>
<text x="135" y="11.9">3</text>
<text x="185" y="11.9">4</text>
<text x="235" y="11.9">5</text>
<text x="285" y="11.9">6</text>
<text x="10.4" y="35.9">A</text>
<text x="285.4" y="35.9">A</text>
<text x="10.4" y="85.9">B</text>
<text x="285.4" y="85.9">B</text>
<text x="10.4" y="135.9">C</text>
<text x="285.4" y="135.9">C</text>
<text x="10.4" y="185.9">D</text>
<text x="285.4" y="185.9">D</text>
<text x="35" y="199.9">1</text>
<text x="85" y="199.9">2</text>
<text x="135" y="199.9">3</text>
<text x="185" y="199.9">4</text>
<text x="235" y="199.9">5</text>
<text x="285" y="199.9">6</text>
</g>
</svg>
